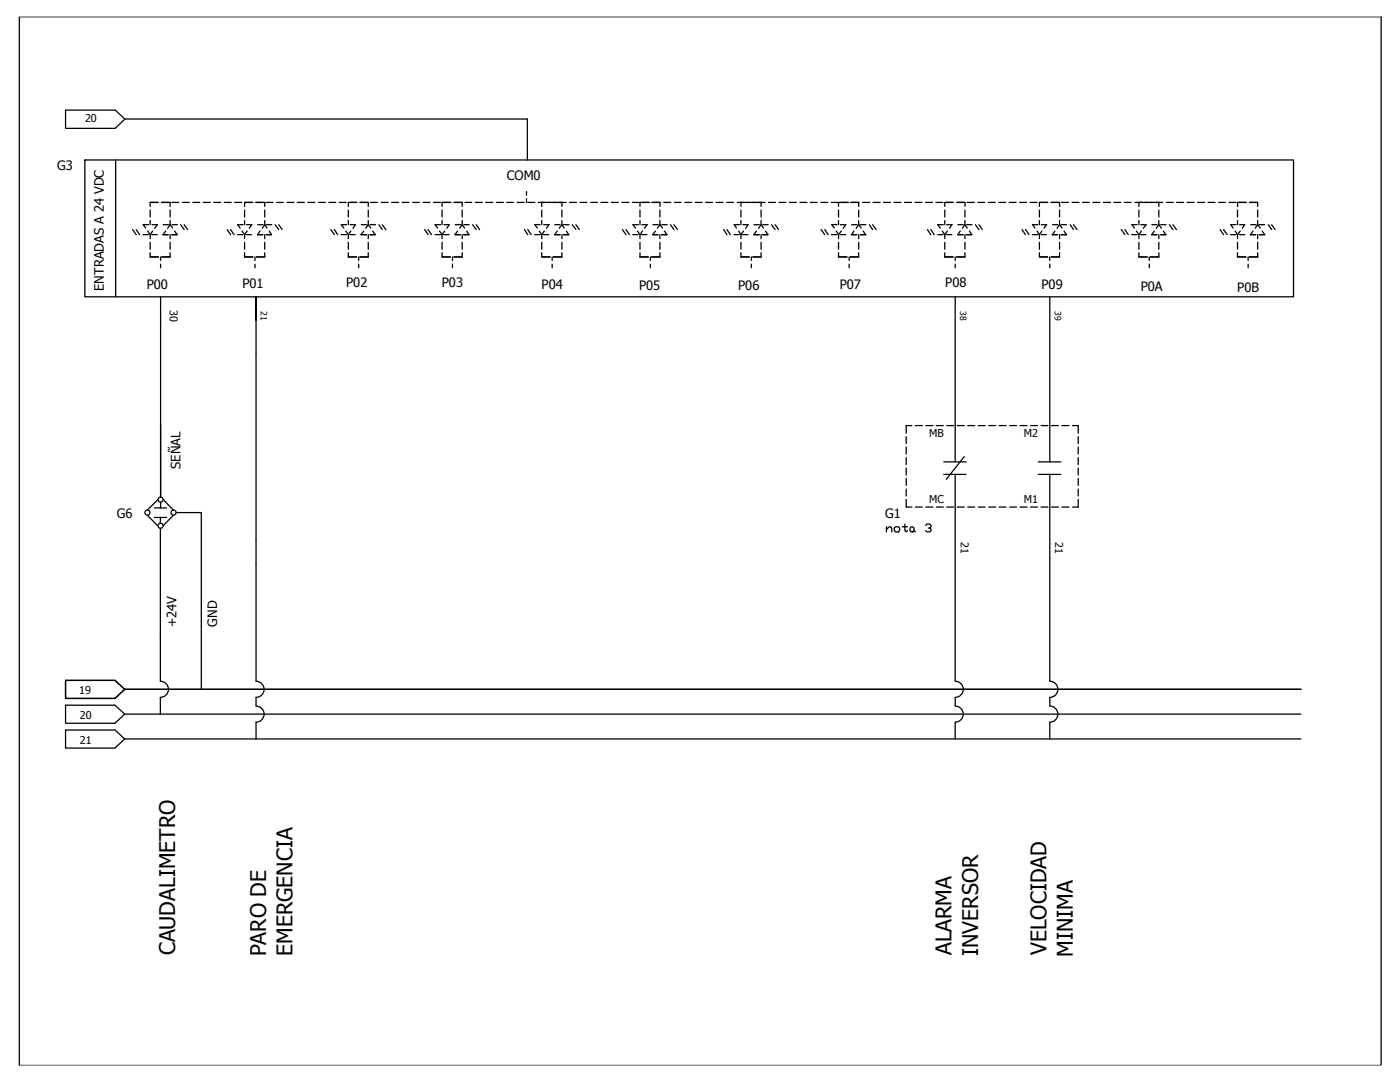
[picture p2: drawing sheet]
<svg xmlns="http://www.w3.org/2000/svg" width="279mm" height="216mm" viewBox="0 0 279 216" stroke-linecap="round" stroke-linejoin="round" font-family="sans-serif">
<g fill="none" stroke="#000" stroke-width=".25">
<path d="M3.9 3.3h271.7v209.3h-271.7zM13.1 22h9.9l1.9 1.8-1.9 1.8h-9.9zM16.9 31.9h241.3v27.3h-241.3zM23.1 31.9v27.3M24.9 23.8h80.3v8.1M105.1 38.2v.7M105.1 39.6v.8M26.5 45.8l.7 1M27.2 45.8l.7 1M28.5 46.8h1.1M29.5 46.1l.5 .7M29.6 44.8h-1l.5 .7"/>
<path d="M30 50.4v.9h1.6M30 41.9v1.4M30 44v.8M30 46.8v.8M30 48.3v1.4M30.3 46.8h1.1M30.4 44.8h1l-.5 .8M30.5 46.1l-.5 .7M31.6 40.4h-1.6v.8M32 59.2v40M32 51.3v.7M32 52.7v.7"/>
<path d="M32.2 40.4h1.8v.8M32.6 44.8h1M33.1 46.1l-.6 .7h1.1M34 50.4v.9h-1.7M34 41.9v1.4M34 44v.8M34 46.8v.8M34 48.3v1.4M34 44.8l-.6 .8M34 44.8l.5 .7M34.3 40.4h1.4M34.3 44.8h1.1"/>
<path d="M34.8 46.1l.6 .7h-1.1M36.1 44.8l.6 1M36.4 40.4h1.4M36.7 44.8l.8 1M38.5 40.4h1.4M40.6 40.4h1.4M42.6 40.4h1.4M44.7 40.4h1.4M45.3 45.8l.7 1M46 45.8l.7 1M46.8 40.4h1.4M47.4 46.8h1.1"/>
<path d="M48.3 46.1l.5 .7M48.5 44.8h-1.1l.5 .7M48.8 50.4v.9h1.7M48.8 41.9v1.4M48.8 44v.8M48.8 46.8v.8M48.8 48.3v1.4M49.2 46.8h1M49.2 44.8h1.1l-.6 .8M49.3 46.1l-.5 .7M50.5 40.4h-1.7v.8M50.9 51.3v.7"/>
<path d="M50.9 52.7v.7M51 40.4h1.8v.8M51.4 44.8h1.1M51.9 46.1l-.5 .7h1.1M52.8 50.4v.9h-1.6M52.8 41.9v1.4M52.8 44v.8M52.8 46.8v.8M52.8 48.3v1.4M52.8 44.8l-.5 .8M52.8 44.8l.5 .7M53.1 40.4h1.4"/>
<path d="M53.2 44.8h1M53.7 46.1l.5 .7h-1.1M54.9 44.8l.7 1M55.2 40.4h1.4M55.6 44.8l.7 1M57.3 40.4h1.4M59.4 40.4h1.4M61.4 40.4h1.4M63.5 40.4h1.4M65.6 40.4h1.4M66 45.8l.7 1M66.7 45.8l.7 1"/>
<path d="M67.7 40.4h1.4M68.1 46.8h1M69 46.1l.5 .7M69.2 44.8h-1.1l.5 .7M69.5 50.4v.9h1.7M69.5 41.9v1.4M69.5 44v.8M69.5 46.8v.8M69.5 48.3v1.4M69.9 46.8h1M69.9 44.8h1.1l-.6 .8M70 46.1l-.5 .7"/>
<path d="M71.2 40.4h-1.7v.8M71.6 51.3v.7M71.6 52.7v.7M71.8 40.4h1.7v.8M72.1 44.8h1.1M72.6 46.1l-.5 .7h1.1M73.5 50.4v.9h-1.7M73.5 41.9v1.4M73.5 44v.8M73.5 46.8v.8M73.5 48.3v1.4M73.5 44.8l-.5 .8"/>
<path d="M73.5 44.8l.5 .7M73.9 44.8h1M74 40.4h1.4M74.4 46.1l.5 .7h-1.1M75.6 44.8l.7 1M76.1 40.4h1.4M76.3 44.8l.7 1M78.1 40.4h1.4M80.3 40.4h1.3M82.3 40.4h1.4M84.4 40.4h1.4M84.8 45.8l.6 1"/>
<path d="M85.4 45.8l.7 1M86.5 40.4h1.4M86.8 46.8h1.1M87.7 46.1l.5 .7M87.9 44.8h-1.1l.5 .7M88.2 50.4v.9h1.7M88.2 41.9v1.4M88.2 44v.8M88.2 46.8v.8M88.2 48.3v1.4M88.6 46.8h1M88.6 44.8h1.1l-.5 .8"/>
<path d="M88.7 46.1l-.5 .7M90 40.4h-1.8v.8M90.3 51.3v.7M90.3 52.7v.7M90.6 40.4h1.6v.8M90.8 44.8h1.1M91.3 46.1l-.5 .7h1.1M92.2 50.4v.9h-1.6M92.2 41.9v1.4M92.2 44v.8M92.2 46.8v.8M92.2 48.3v1.4"/>
<path d="M92.2 44.8l-.5 .8M92.2 44.8l.5 .7M92.6 44.8h1M92.8 40.4h1.4M93.1 46.1l.5 .7h-1.1M94.3 44.8l.7 1M94.9 40.4h1.4M95 44.8l.7 1M96.9 40.4h1.4M99.1 40.4h1.4M101.1 40.4h1.4M103.2 40.4h1.4"/>
<path d="M104.7 45.8l.6 1M105.3 40.4h1.4M105.3 45.8l.7 1M106.7 46.8h1.1M107.4 40.4h5.6M107.6 46.1l.5 .7M107.8 44.8h-1.1l.5 .7M108.1 40.4v.8M108.1 41.9v1.4M108.1 44v.8M108.1 46.8v.8M108.1 48.3v1.4"/>
<path d="M108.1 50.4v.9h1.7M108.5 46.8h1M108.5 44.8h1.1l-.5 .8M108.6 46.1l-.5 .7M110.2 51.3v.7M110.2 52.7v.7M110.7 44.8h1.1M111.2 46.1l-.5 .7h1.1M112.1 40.4v.8M112.1 41.9v1.4M112.1 44v.8M112.1 46.8v.8"/>
<path d="M112.1 48.3v1.4M112.1 50.4v.9h-1.7M112.1 44.8l-.5 .8M112.1 44.8l.5 .7M112.5 44.8h1M113 46.1l.5 .7h-1.1M113.7 40.4h1.4M114.2 44.8l.7 1M114.9 44.8l.7 1M115.7 40.4h1.4M117.9 40.4h1.4M119.9 40.4h1.4"/>
<path d="M122 40.4h1.4M124.1 40.4h1.4M124.2 45.8l.7 1M124.9 45.8l.7 1M126.2 40.4h1.4M126.3 46.8h1M127.2 46.1l.5 .7M127.4 44.8h-1.1l.5 .7M127.7 50.4v.9h1.7M127.7 41.9v1.4M127.7 44v.8M127.7 46.8v.8"/>
<path d="M127.7 48.3v1.4M128.1 46.8h1M128.1 44.8h1.1l-.6 .8M128.2 46.1l-.5 .7M129.7 40.4h-2v.8M129.8 51.3v.7M129.8 52.7v.7M130.1 40.4h1.7M130.3 44.8h1.1M130.8 46.1l-.5 .7h1M131.7 50.4v.9h-1.6M131.7 40.4v.8"/>
<path d="M131.7 41.9v1.4M131.7 44v.8M131.7 46.8v.8M131.7 48.3v1.4M131.7 44.8l-.5 .8M131.7 44.8l.5 .7M132.1 44.8h1M132.5 40.4h1.4M132.6 46.1l.5 .7h-1.1M133.8 44.8l.7 1M134.5 44.8l.7 1M134.6 40.4h1.3"/>
<path d="M136.7 40.4h1.4M138.7 40.4h1.4M140.8 40.4h1.4M142.9 40.4h1.4M144.4 45.8l.7 1M145 40.4h1.4M145.1 45.8l.7 1M146.5 46.8h1M147.1 40.4h5.6M147.4 46.1l.5 .7M147.6 44.8h-1.1l.5 .7M147.9 50.4v.9h1.6"/>
<path d="M147.9 40.4v.8M147.9 41.9v1.4M147.9 44v.8M147.9 46.8v.8M147.9 48.3v1.4M148.2 46.8h1.1M148.3 44.8h1l-.5 .8M148.4 46.1l-.5 .7M149.9 51.3v.7M149.9 52.7v.7M150.5 44.8h1.1M151 46.1l-.5 .7h1"/>
<path d="M151.9 50.4v.9h-1.7M151.9 40.4v.8M151.9 41.9v1.4M151.9 44v.8M151.9 46.8v.8M151.9 48.3v1.4M151.9 44.8l-.5 .8M151.9 44.8l.5 .7M152.2 44.8h1.1M152.8 46.1l.4 .7h-1M153.4 40.4h1.4M154 44.8l.7 1"/>
<path d="M154.7 44.8l.7 1M155.5 40.4h1.3M157.5 40.4h1.4M159.6 40.4h1.4M161.7 40.4h1.4M163.8 40.4h1.4M163.9 45.8l.7 1M164.6 45.8l.7 1M165.9 40.4h3.5M165.9 46.8h1.1M166.9 46.1l.4 .7M167 44.8h-1l.5 .7"/>
<path d="M167.3 50.4v.9h1.7M167.3 40.4v.8M167.3 41.9v1.4M167.3 44v.8M167.3 46.8v.8M167.3 48.3v1.4M167.7 46.8h1.1M167.7 44.8h1.1l-.5 .8M167.9 46.1l-.6 .7M169.5 51.3v.7M169.5 52.7v.7M169.7 40.4h1.8"/>
<path d="M170 44.8h1M170.4 46.1l-.5 .7h1.1M171.4 50.4v.9h-1.7M171.4 40.4v.8M171.4 41.9v1.4M171.4 44v.8M171.4 46.8v.8M171.4 48.3v1.4M171.4 44.8l-.5 .8M171.4 44.8l.5 .7M171.7 44.8h1.1M172.2 40.4h1.4"/>
<path d="M172.3 46.1l.5 .7h-1.1M173.5 44.8l.7 1M174.2 44.8l.6 1M174.2 40.4h1.4M176.3 40.4h1.4M178.4 40.4h1.4M180.5 40.4h1.4M182.6 40.4h1.4M184.7 40.4h1.4M185.1 45.8l.7 1M185.8 45.8l.6 1M186.8 40.4h1.4"/>
<path d="M187.2 46.8h1M188 46.1l.6 .7M188.3 44.8h-1.1l.5 .7M188.6 50.4v.9h1.6M188.6 41.9v1.4M188.6 44v.8M188.6 46.8v.8M188.6 48.3v1.4M188.9 46.8h1.1M188.9 44.8h1.1l-.5 .8M189.1 46.1l-.5 .7M190.2 40.4h-1.6v.8"/>
<path d="M190.6 59.2v33M190.6 51.3v.7M190.6 52.7v.7M190.9 40.4h1.7v.8M191.2 44.8h1M191.6 46.1l-.5 .7h1.1M192.6 50.4v.9h-1.7M192.6 41.9v1.4M192.6 44v.8M192.6 46.8v.8M192.6 48.3v1.4M192.6 44.8l-.5 .8"/>
<path d="M192.6 44.8l.4 .7M192.9 44.8h1.1M193 40.4h1.4M193.5 46.1l.4 .7h-1M194.7 44.8l.7 1M195.2 40.4h1.3M195.4 44.8l.6 1M197.2 40.4h1.4M199.3 40.4h1.4M201.4 40.4h1.4M203.5 40.4h1.4M204 45.8l.6 1"/>
<path d="M204.6 45.8l.8 1M205.6 40.4h1.4M206 46.8h1.1M207 46.1l.4 .7M207.1 44.8h-1l.4 .7M207.4 50.4v.9h1.7M207.4 41.9v1.4M207.4 44v.8M207.4 46.8v.8M207.4 48.3v1.4M207.8 46.8h1M207.8 44.8h1.1l-.5 .8"/>
<path d="M207.9 46.1l-.5 .7M209.1 40.4h-1.7v.8M209.5 59.2v33M209.5 51.3v.7M209.5 52.7v.7M209.8 40.4h1.7v.8M210.1 44.8h1M210.5 46.1l-.5 .7h1.1M211.5 50.4v.9h-1.7M211.5 41.9v1.4M211.5 44v.8M211.5 46.8v.8"/>
<path d="M211.5 48.3v1.4M211.5 44.8l-.6 .8M211.5 44.8l.5 .7M211.8 44.8h1.1M211.8 40.4h1.4M212.3 46.1l.6 .7h-1.1M213.6 44.8l.7 1M214 40.4h1.4M214.3 44.8l.6 1M216 40.4h1.4M218.1 40.4h1.4M220.2 40.4h1.4"/>
<path d="M222.3 40.4h1.4M223.8 45.8l.7 1M224.4 40.4h1.4M224.5 45.8l.7 1M225.9 46.8h1M226.5 40.4h5.5M226.8 46.1l.5 .7M227 44.8h-1.1l.5 .7M227.3 50.4v.9h1.6M227.3 40.4v.8M227.3 41.9v1.4M227.3 44v.8"/>
<path d="M227.3 46.8v.8M227.3 48.3v1.4M227.6 46.8h1.1M227.7 44.8h1l-.5 .8M227.8 46.1l-.5 .7M229.4 51.3v.7M229.4 52.7v.7M229.9 44.8h1M230.4 46.1l-.6 .7h1.1M231.3 50.4v.9h-1.7M231.3 40.4v.8M231.3 41.9v1.4"/>
<path d="M231.3 44v.8M231.3 46.8v.8M231.3 48.3v1.4M231.3 44.8l-.5 .8M231.3 44.8l.5 .7M231.7 44.8h1M232.2 46.1l.5 .7h-1.1M232.8 40.4h1.3M233.4 44.8l.7 1M234.1 44.8l.7 1M234.8 40.4h1.4M236.9 40.4h1.4"/>
<path d="M239 40.4h1.4M241.1 40.4h1.4M243.2 40.4h1.4M243.5 45.8l.7 1M244.2 45.8l.7 1M245.3 40.4h1.4M245.6 46.8h1M246.5 46.1l.5 .7M246.7 44.8h-1.1l.5 .7M247 50.4v.9h1.6M247 41.9v1.4M247 44v.8"/>
<path d="M247 46.8v.8M247 48.3v1.4M247.4 46.8h1M247.4 44.8h1l-.5 .8M247.5 46.1l-.5 .7M248.8 40.4h-1.8v.8M249.1 51.3v.7M249.1 52.7v.7M249.3 40.4h1.7v.8M249.6 44.8h1.1M250.1 46.1l-.5 .7h1M251 50.4v.9h-1.7"/>
<path d="M251 41.9v1.4M251 44v.8M251 46.8v.8M251 48.3v1.4M251 44.8l-.5 .8M251 44.8l.5 .7M251.3 44.8h1.1M251.9 46.1l.5 .7h-1.1M253.1 44.8l.7 1M253.8 44.8l.7 1M51.1 63.9v-4.7v76.7M31.5 99.7l-2.1 2.1"/>
<path d="M32 84.8v14.3M32.6 99.7l2 2.1M180.9 99.7v1.5h1.1M180.9 87.1v1.4M180.9 89.2v1.4M180.9 91.3v1.4M180.9 93.4v1.4M180.9 95.5v1.4M180.9 97.6v1.4M182 84.9h-1.1v1.5M182.7 84.9h1.4M184.8 84.9h1.4"/>
<path d="M186.9 84.9h1.4M188.3 94.7h4.5M188.3 92.2h4.5M188.9 84.9h1.4M190.6 94.7v41.2M191.1 84.9h1.3M192.4 91.1l-3.5 4.5M193.1 84.9h1.4M195.2 84.9h1.4M197.3 84.9h1.4M199.4 84.9h1.4M201.5 84.9h1.4"/>
<path d="M203.6 84.9h1.4M205.7 84.9h1.4M207.2 94.7h4.5M207.2 92.2h4.5M207.8 84.9h1.3M209.5 94.7v41.2M209.8 84.9h1.4M211.9 84.9h1.4M214 84.9h1.2v1.5M215.2 99.7v1.5h-1.2M215.2 87.1v1.4M215.2 89.2v1.4"/>
<path d="M215.2 91.3v1.4M215.2 93.4v1.4M215.2 95.5v1.4M215.2 97.6v1.4M29.4 102.8l2.1 2.1M30.8 101.3h2.4M30.8 103.3h2.4M32 103.3v1.1M32 105.4v30.5M32 100.2v1.1M34.6 102.8l-2 2.1M35.2 102.3h5v35.2"/>
<path d="M176.9 105.6l.6-.5h.2l.3 .3v.7M176.9 105.1v1M178.5 105.4l.2-.3h.6l.2 .3v.5l-.2 .2h-.6l-.2-.2zM180 105.1h1.1M180.6 104.6v1.3l.3 .2 .2-.2M181.6 105.4l.3-.3h.3l.2 .3v.5l-.2 .2h-.3l-.3-.2zM182.4 105.9l.3 .2M182.7 101.2h1.4M184.7 104.9l.3-.3h.5l.3 .3v.2l-.3 .3h-.2M184.8 101.2h1.4M185.5 105.4l.3 .2v.3l-.3 .2h-.5l-.3-.2M186.9 101.2h1.4"/>
<path d="M188.9 101.2h1.4M191.1 101.2h1.3M193.1 101.2h1.4M195.2 101.2h1.4M197.3 101.2h1.4M199.4 101.2h1.4M201.5 101.2h1.4M203.6 101.2h1.4M205.7 101.2h1.4M207.8 101.2h1.3M209.8 101.2h1.4M211.9 101.2h1.4"/>
<path d="M13.1 135.8h9.8l2 1.7-2 1.9h-9.8zM24.9 137.5h234.7M32 135.9a1.61 1.61 0 0 1 1.6 1.6 1.61 1.61 0 0 1-1.6 1.7v3.3M51.1 135.9a1.61 1.61 0 0 1 1.6 1.6 1.61 1.61 0 0 1-1.6 1.7v1.6M190.6 135.9a1.61 1.61 0 0 1 1.6 1.6 1.61 1.61 0 0 1-1.6 1.7v1.6M209.5 135.9a1.61 1.61 0 0 1 1.6 1.6 1.61 1.61 0 0 1-1.6 1.7v1.6M13.1 140.7h9.8l2 1.8-2 1.8h-9.8zM13.1 145.7h9.8l2 1.7-2 1.9h-9.8zM24.9 142.5h234.7M24.9 147.4h234.7M51.1 140.9a1.61 1.61 0 0 1 1.6 1.6 1.61 1.61 0 0 1-1.6 1.6v3.3M190.6 140.9a1.61 1.61 0 0 1 1.6 1.6 1.61 1.61 0 0 1-1.6 1.6v3.3"/>
<path d="M209.5 140.9a1.61 1.61 0 0 1 1.6 1.6 1.61 1.61 0 0 1-1.6 1.6v3.3"/>
<circle cx="32" cy="99.7" r=".51"/>
<circle cx="29.4" cy="102.3" r=".51"/>
<circle cx="32" cy="104.9" r=".51"/>
<circle cx="34.6" cy="102.3" r=".51"/>
</g>
<g font-size="4.3">
<text x="35" y="190.6" transform="rotate(-90 35 190.6)">CAUDALIMETRO</text>
<text x="53.1" y="190.8" transform="rotate(-90 53.1 190.8)">PARO DE</text>
<text x="58.4" y="190.8" transform="rotate(-90 58.4 190.8)">EMERGENCIA</text>
<text x="189.9" y="190.5" transform="rotate(-90 189.9 190.5)">ALARMA</text>
<text x="195.2" y="190.8" transform="rotate(-90 195.2 190.8)">INVERSOR</text>
<text x="208.9" y="190.5" transform="rotate(-90 208.9 190.5)">VELOCIDAD</text>
<text x="214.1" y="190.9" transform="rotate(-90 214.1 190.9)">MINIMA</text>
</g>
<g font-size="2.6">
<text x="11.4" y="34">G3</text>
<text x="101.1" y="35.9">COM0</text>
<text x="20.7" y="58" transform="rotate(-90 20.7 58)">ENTRADAS A 24 VDC</text>
<text x="29.3" y="57.6">P00</text>
<text x="48.4" y="57.4">P01</text>
<text x="69.1" y="57.3">P02</text>
<text x="88.2" y="57.2">P03</text>
<text x="108.1" y="57.6">P04</text>
<text x="127.6" y="57.9">P05</text>
<text x="147.3" y="57.8">P06</text>
<text x="167.6" y="57.7">P07</text>
<text x="188.6" y="57.4">P08</text>
<text x="207.9" y="57.6">P09</text>
<text x="227.7" y="58.1">P0A</text>
<text x="246.9" y="58.3">P0B</text>
<text x="36" y="93.6" transform="rotate(-90 36 93.6)">SEÑAL</text>
<text x="23.3" y="103.3">G6</text>
<text x="176.7" y="103.3">G1</text>
<text x="35.2" y="125.1" transform="rotate(-90 35.2 125.1)">+24V</text>
<text x="43.4" y="125" transform="rotate(-90 43.4 125)">GND</text>
</g>
<g font-size="2.2">
<text x="17" y="24.3">20</text>
<text x="33.9" y="61.9" transform="rotate(90 33.9 61.9)">30</text>
<text x="185.5" y="87.2">MB</text>
<text x="204.3" y="87.3">M2</text>
<text x="185.4" y="100.4">MC</text>
<text x="204.3" y="100.4">M1</text>
<text x="191.7" y="108.2" transform="rotate(90 191.7 108.2)">21</text>
<text x="210.6" y="108.2" transform="rotate(90 210.6 108.2)">21</text>
<text x="15.8" y="138.4">19</text>
<text x="15.9" y="143.5">20</text>
<text x="15.9" y="148.5">21</text>
</g>
<g font-size="1.7">
<text x="52.1" y="62.1" transform="rotate(90 52.1 62.1)">21</text>
<text x="191.6" y="62.1" transform="rotate(90 191.6 62.1)">38</text>
<text x="210.5" y="62.1" transform="rotate(90 210.5 62.1)">39</text>
</g>
</svg>
